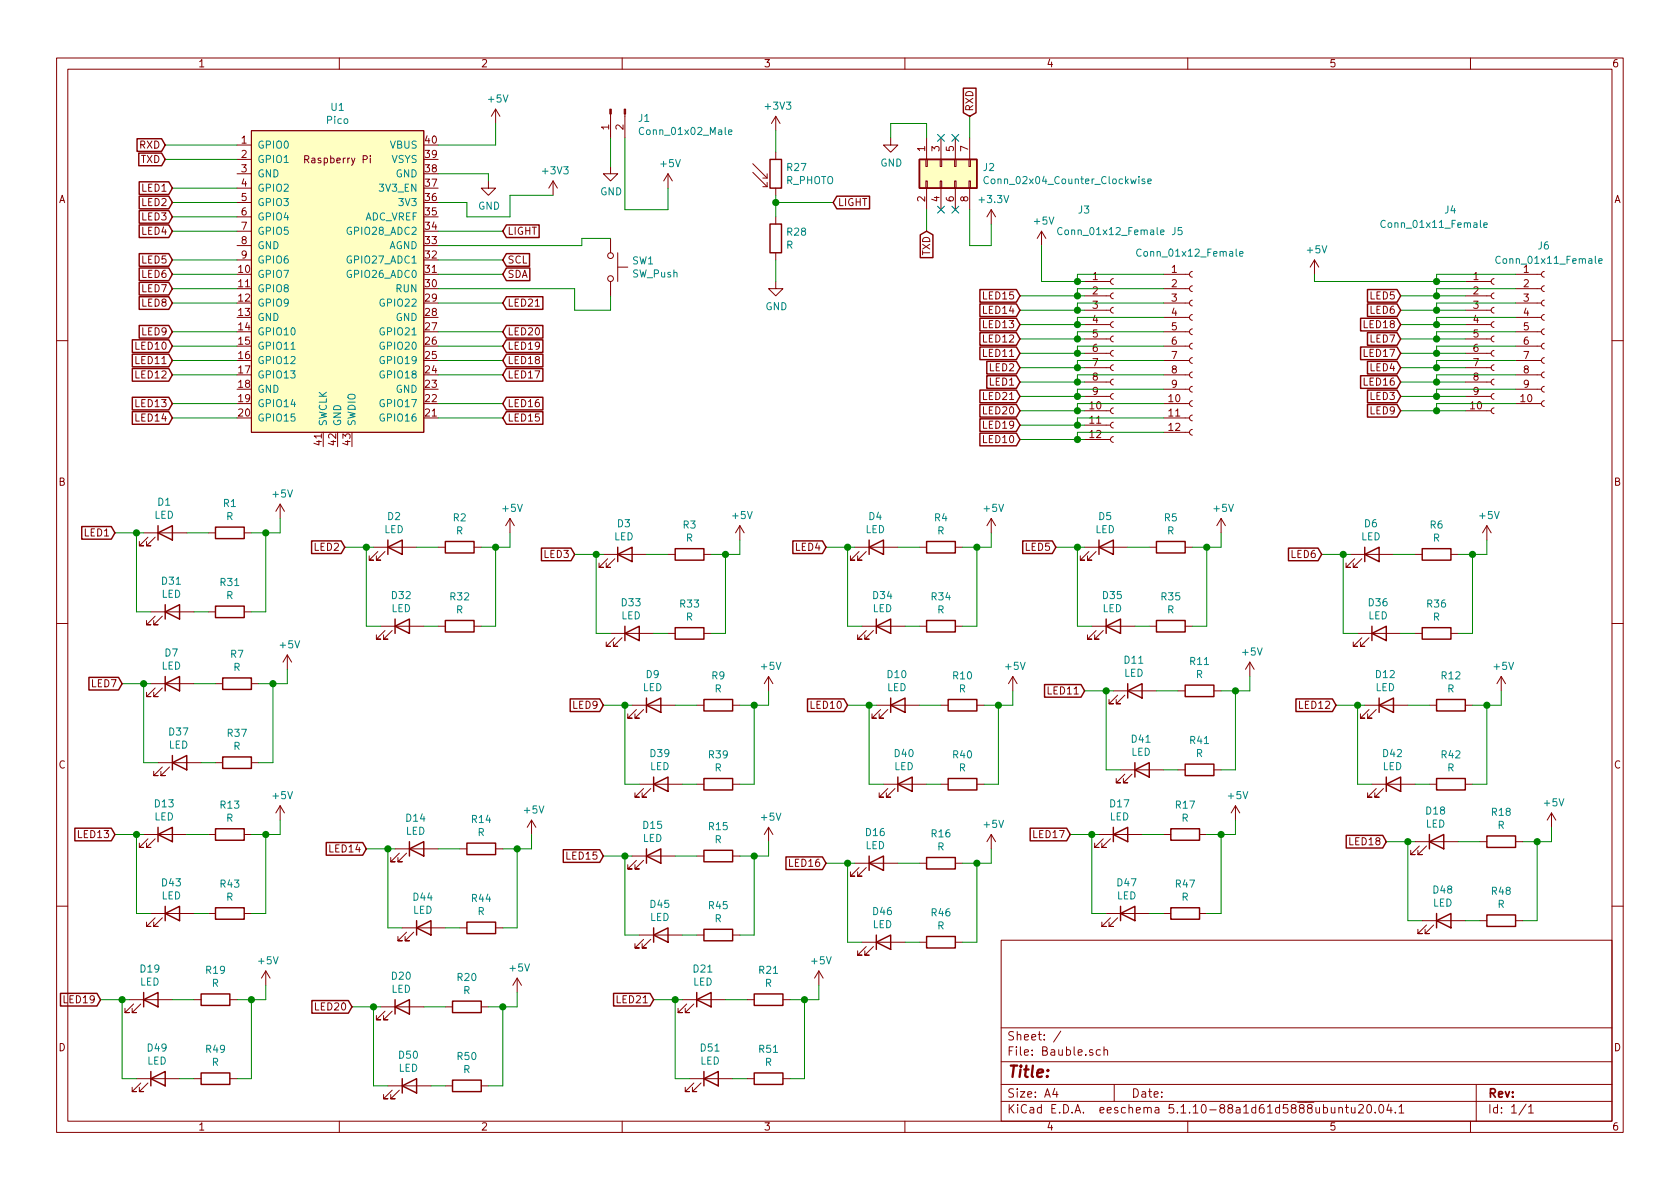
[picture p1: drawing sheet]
<svg xmlns="http://www.w3.org/2000/svg" width="297mm" height="210mm" viewBox="0 0 297 210" stroke-linecap="round" stroke-linejoin="round" font-family="sans-serif">
<g fill="none" stroke="#840000" stroke-width=".18">
<path d="M10 10.3h277v189.9h-277zM12 12.2h273v186.1h-273zM60 10.3v1.9M87.6 19.3l-.7 1.3M87.6 19.3v2.5M87.6 19.3l.8 1.3M110 10.3v1.9M160 10.3v1.9M210 10.3v1.9M260 10.3v1.9M41.9 25.6h2.5M41.9 28.2h2.5"/>
<path d="M41.9 30.7h2.5M41.9 33.3h2.5M41.9 35.8h2.5M41.9 38.3h2.5M44.4 23.1h30.5v53.3h-30.5zM65.5 27.5v.2M65.5 28v.8M86.4 32v1.3h1.2l-1.2 1.2-1.3-1.2h1.3M97.8 32l-.8 1.3M97.8 32v2.5M97.8 32l.8 1.3M107.9 29.5v1.2h1.3l-1.3 1.3-1.2-1.3h1.2"/>
<path d="M107.9 20.2v4.2M110.5 20.2v4.2M118.1 30.7l-.8 1.3M118.1 30.7v2.6M118.1 30.7l.8 1.3M133.1 30.5l2.5 2.5M133.1 29l2.5 2.5M134.9 33h.7M134.9 31.5h.7M135.6 30.7v.8M135.6 32.3v.7M137.2 20.6l-.8 1.2"/>
<path d="M137.2 20.6v2.5M137.2 26.9v1.3M137.2 33.3v1.2M137.2 38.3v1.3M137.2 20.6l.7 1.2M157.5 24.4v1.2h1.2l-1.2 1.3-1.3-1.3h1.3M163.7 28.2h.3v1.3h-.3zM163.7 32h.3v1.3h-.3zM163.8 24.4v3.8M163.8 33.3v3.8M166.2 28.2h.3v1.3h-.3zM166.2 32h.3v1.3h-.3z"/>
<path d="M166.4 24.4v3.8M166.4 33.3v3.8M168.8 28.2h.2v1.3h-.2zM168.8 32h.2v1.3h-.2zM168.9 24.4v3.8M168.9 33.3v3.8M171.3 28.2h.3v1.3h-.3zM171.3 32h.3v1.3h-.3zM171.4 24.4v3.8M171.4 33.3v3.8M175.3 37.1v2.5M175.3 37.1l-.8 1.2"/>
<path d="M175.3 37.1l.7 1.2M41.9 40.9h2.5M41.9 43.4h2.5M41.9 46h2.5M94.6 54.1h.8M107.9 42.2v2.5M107.9 49.8v2.5M109.2 47.2h1.8M109.2 44.7v5.1M137.2 49.8v1.2h1.2l-1.2 1.3-1.3-1.3h1.3M137.2 44.7v1.3M184.1 40.9l-.7 1.3"/>
<path d="M184.1 40.9v2.5M184.1 40.9l.8 1.3M191.8 59.9h4.5M191.8 57.4h4.5M191.8 54.9h4.5M191.8 52.3h4.5M191.8 49.8h4.5M196.8 59.4l-.3 .1-.2 .4 .1 .3 .4 .2M196.8 56.9l-.3 .1-.2 .3 .1 .4 .4 .2M196.8 54.4l-.3 .1-.2 .3 .1 .4 .4 .2M196.8 51.8l-.3 .1-.2 .3 .1 .4 .4 .2M196.8 49.3l-.3 .1-.2 .3 .1 .4 .4 .2"/>
<path d="M205.7 58.7h4.6M205.7 56.1h4.6M205.7 53.6h4.6M205.7 51h4.6M205.7 48.5h4.6M210.8 58.2l-.3 .1-.2 .3 .1 .4 .4 .2M210.8 55.6l-.3 .1-.2 .4 .1 .3 .4 .2M210.8 53.1l-.3 .1-.2 .3 .1 .4 .4 .2M210.8 50.5l-.3 .1-.2 .4 .1 .4 .4 .2M210.8 48l-.3 .1-.2 .3 .1 .4 .4 .2M232.4 46l-.8 1.2M232.4 46v2.5"/>
<path d="M232.4 46l.8 1.2M259.1 59.9h4.6M259.1 57.4h4.6M259.1 54.9h4.6M259.1 52.3h4.6M259.1 49.8h4.6M264.2 59.4l-.3 .1-.2 .4 .1 .3 .4 .2M264.2 56.9l-.3 .1-.2 .3 .1 .4 .4 .2M264.2 54.4l-.3 .1-.2 .3 .1 .4 .4 .2M264.2 51.8l-.3 .1-.2 .3 .1 .4 .4 .2M264.2 49.3l-.3 .1-.2 .3 .1 .4 .4 .2M268 58.7h4.5"/>
<path d="M268 56.1h4.5M268 53.6h4.5M268 51h4.5M268 48.5h4.5M273 58.2l-.3 .1-.2 .3 .1 .4 .4 .2M273 55.6l-.3 .1-.2 .4 .1 .3 .4 .2M273 53.1l-.3 .1-.2 .3 .1 .4 .4 .2M273 50.5l-.3 .1-.2 .4 .1 .4 .4 .2M273 48l-.3 .1-.2 .3 .1 .4 .4 .2M10 60.2h2M191.8 72.6h4.5M191.8 70.1h4.5"/>
<path d="M191.8 67.6h4.5M191.8 65h4.5M191.8 62.5h4.5M191.8 77.7h4.5M191.8 75.2h4.5M196.8 77.2l-.3 .1-.2 .3 .1 .4 .4 .2M196.8 74.7l-.3 .1-.2 .3 .1 .4 .4 .2M196.8 72.1l-.3 .1-.2 .4 .1 .3 .4 .2M196.8 69.6l-.3 .1-.2 .3 .1 .4 .4 .2M196.8 67.1l-.3 .1-.2 .3 .1 .4 .4 .2M196.8 64.5l-.3 .1-.2 .3 .1 .4 .4 .2M196.8 62l-.3 .1-.2 .3 .1 .4 .4 .2"/>
<path d="M205.7 76.4h4.6M205.7 73.9h4.6M205.7 71.4h4.6M205.7 68.8h4.6M205.7 66.3h4.6M205.7 63.7h4.6M205.7 61.2h4.6M210.8 75.9l-.3 .1-.2 .4 .1 .4 .4 .2M210.8 73.4l-.3 .1-.2 .3 .1 .4 .4 .2M210.8 70.9l-.3 .1-.2 .3 .1 .4 .4 .2M210.8 68.3l-.3 .1-.2 .4 .1 .3 .4 .2M210.8 65.8l-.3 .1-.2 .3 .1 .4 .4 .2"/>
<path d="M210.8 63.2l-.3 .1-.2 .4 .1 .4 .4 .2M210.8 60.7l-.3 .1-.2 .3 .1 .4 .4 .2M259.1 72.6h4.6M259.1 70.1h4.6M259.1 67.6h4.6M259.1 65h4.6M259.1 62.5h4.6M264.2 72.1l-.3 .1-.2 .4 .1 .3 .4 .2M264.2 69.6l-.3 .1-.2 .3 .1 .4 .4 .2M264.2 67.1l-.3 .1-.2 .3 .1 .4 .4 .2M264.2 64.5l-.3 .1-.2 .3 .1 .4 .4 .2M264.2 62l-.3 .1-.2 .3 .1 .4 .4 .2"/>
<path d="M268 71.4h4.5M268 68.8h4.5M268 66.3h4.5M268 63.7h4.5M268 61.2h4.5M273 70.9l-.3 .1-.2 .3 .1 .4 .4 .2M273 68.3l-.3 .1-.2 .4 .1 .3 .4 .2M273 65.8l-.3 .1-.2 .3 .1 .4 .4 .2M273 63.2l-.3 .1-.2 .4 .1 .4 .4 .2M273 60.7l-.3 .1-.2 .3 .1 .4 .4 .2M285 60.2h2M25.4 94.2h7.6"/>
<path d="M26.2 95l-1.6 1.5h.8h-.8v-.7M27.4 95l-1.5 1.5h.8h-.8v-.7M36.8 94.2h1.3M43.2 94.2h1.2M49.5 89.1l-.7 1.3M49.5 89.1v2.6M49.5 89.1l.8 1.3M66 96.8h7.7M66.8 97.5l-1.5 1.6h.7h-.7v-.8M68.1 97.5l-1.6 1.6h.8h-.8v-.8M77.5 96.8h1.2M83.8 96.8h1.3"/>
<path d="M90.2 91.7l-.8 1.3M90.2 91.7v2.5M90.2 91.7l.7 1.3M106.7 98h7.6M107.4 98.8l-1.5 1.5h.8h-.8v-.7M108.7 98.8l-1.5 1.5h.7h-.7v-.7M118.1 98h1.3M124.5 98h1.2M130.8 93l-.8 1.2M130.8 93v2.5M130.8 93l.8 1.2M151.1 96.8h7.6"/>
<path d="M151.9 97.5l-1.5 1.6h.7h-.7v-.8M153.2 97.5l-1.6 1.6h.8h-.8v-.8M162.6 96.8h1.2M168.9 96.8h1.3M175.3 91.7l-.8 1.3M175.3 91.7v2.5M175.3 91.7l.7 1.3M191.8 96.8h7.6M192.5 97.5l-1.5 1.6h.8h-.8v-.8M193.8 97.5l-1.5 1.6h.7h-.7v-.8M203.2 96.8h1.3M209.5 96.8h1.3"/>
<path d="M215.9 91.7l-.8 1.3M215.9 91.7v2.5M215.9 91.7l.8 1.3M238.8 98h7.6M239.5 98.8l-1.5 1.5h.8h-.8v-.7M240.8 98.8l-1.5 1.5h.7h-.7v-.7M250.2 98h1.3M256.5 98h1.3M262.9 93l-.8 1.2M262.9 93v2.5M262.9 93l.8 1.2M10 110.3h2"/>
<path d="M26.7 108.2h7.6M27.4 109l-1.5 1.5h.8h-.8v-.8M28.7 109l-1.5 1.5h.7h-.7v-.8M36.8 108.2h1.3M43.2 108.2h1.2M50.8 115.8l-.8 1.3M50.8 115.8v2.6M50.8 115.8l.8 1.3M67.3 110.7h7.6M68.1 111.5l-1.6 1.5h.8h-.8v-.7M69.3 111.5l-1.5 1.5h.8h-.8v-.7M77.5 110.7h1.2"/>
<path d="M83.8 110.7h1.3M107.9 112h7.7M108.7 112.8l-1.5 1.5h.7h-.7v-.8M110 112.8l-1.5 1.5h.7h-.7v-.8M118.1 112h1.3M124.5 112h1.2M135.9 119.6v2.6M135.9 119.6l-.8 1.3M135.9 119.6l.8 1.3M152.4 110.7h7.6M153.2 111.5l-1.6 1.5h.8h-.8v-.7M154.4 111.5l-1.5 1.5h.8h-.8v-.7"/>
<path d="M162.6 110.7h1.2M168.9 110.7h1.3M179.1 119.6l-.8 1.3M179.1 119.6v2.6M179.1 119.6l.7 1.3M193 110.7h7.7M193.8 111.5l-1.5 1.5h.7h-.7v-.7M195.1 111.5l-1.6 1.5h.8h-.8v-.7M203.2 110.7h1.3M209.5 110.7h1.3M221 117.1l-.8 1.3M221 117.1v2.5"/>
<path d="M221 117.1l.7 1.3M240 112h7.6M240.8 112.8l-1.5 1.5h.7h-.7v-.8M242.1 112.8l-1.6 1.5h.8h-.8v-.8M250.2 112h1.3M256.5 112h1.3M265.4 119.6l-.7 1.3M265.4 119.6v2.6M265.4 119.6l.8 1.3M285 110.3h2M26.7 120.9h7.6M27.4 121.7l-1.5 1.5h.8h-.8v-.8"/>
<path d="M27.9 134.9h7.7M28.7 121.7l-1.5 1.5h.7h-.7v-.8M28.7 135.6l-1.5 1.6h.7h-.7v-.8M30 135.6l-1.6 1.6h.8h-.8v-.8M38.1 134.9h1.3M38.1 120.9h1.3M44.4 134.9h1.3M44.4 120.9h1.3M111.8 124.7h7.6M112.5 125.5l-1.5 1.5h.8h-.8v-.8M113 138.7h7.6M113.8 125.5l-1.5 1.5h.7h-.7v-.8"/>
<path d="M113.8 139.4l-1.5 1.6h.7h-.7v-.8M115.1 139.4l-1.6 1.6h.8h-.8v-.8M123.2 124.7h1.3M123.2 138.7h1.3M129.5 124.7h1.3M129.5 138.7h1.3M154.9 124.7h7.7M155.7 125.5l-1.5 1.5h.7h-.7v-.8M156.2 138.7h7.6M157 125.5l-1.6 1.5h.8h-.8v-.8M157 139.4l-1.6 1.6h.8h-.8v-.8M158.2 139.4l-1.5 1.6h.8h-.8v-.8"/>
<path d="M166.4 124.7h1.2M166.4 138.7h1.2M172.7 124.7h1.3M172.7 138.7h1.3M196.8 122.2h7.7M197.6 122.9l-1.5 1.6h.7h-.7v-.8M198.1 136.1h7.6M198.9 136.9l-1.5 1.5h.7h-.7v-.7M198.9 122.9l-1.5 1.6h.7h-.7v-.8M200.2 136.9l-1.6 1.5h.8h-.8v-.7M208.3 136.1h1.2M208.3 122.2h1.2"/>
<path d="M214.6 136.1h1.3M214.6 122.2h1.3M241.3 124.7h7.6M242.1 125.5l-1.6 1.5h.8h-.8v-.8M242.6 138.7h7.6M243.3 125.5l-1.5 1.5h.8h-.8v-.8M243.3 139.4l-1.5 1.6h.8h-.8v-.8M244.6 139.4l-1.5 1.6h.7h-.7v-.8M252.7 124.7h1.3M252.7 138.7h1.3M259.1 124.7h1.2M259.1 138.7h1.2"/>
<path d="M25.4 147.6h7.6M26.2 148.3l-1.6 1.6h.8h-.8v-.8M27.4 148.3l-1.5 1.6h.8h-.8v-.8M36.8 147.6h1.3M43.2 147.6h1.2M49.5 142.5v2.5M49.5 142.5l-.7 1.3M49.5 142.5l.8 1.3M69.8 150.1h7.7M70.6 150.9l-1.5 1.5h.7h-.7v-.8M71.9 150.9l-1.5 1.5h.7h-.7v-.8M81.3 150.1h1.2"/>
<path d="M87.6 150.1h1.3M94 145l-.8 1.3M94 145v2.6M94 145l.7 1.3M111.8 151.4h7.6M112.5 152.1l-1.5 1.6h.8h-.8v-.8M113.8 152.1l-1.5 1.6h.7h-.7v-.8M123.2 151.4h1.3M129.5 151.4h1.3M135.9 146.3l-.8 1.3M135.9 146.3v2.5M135.9 146.3l.8 1.3"/>
<path d="M151.1 152.6h7.6M151.9 153.4l-1.5 1.5h.7h-.7v-.7M153.2 153.4l-1.6 1.5h.8h-.8v-.7M162.6 152.6h1.2M168.9 152.6h1.3M175.3 147.6v2.5M175.3 147.6l-.8 1.2M175.3 147.6l.7 1.2M194.3 147.6h7.6M195.1 148.3l-1.6 1.6h.8h-.8v-.8M196.3 148.3l-1.5 1.6h.8h-.8v-.8M205.7 147.6h1.3"/>
<path d="M212.1 147.6h1.3M218.4 142.5l-.7 1.3M218.4 142.5v2.5M218.4 142.5l.8 1.3M250.2 148.8h7.6M251 149.6l-1.6 1.5h.8h-.8v-.7M252.2 149.6l-1.5 1.5h.8h-.8v-.7M261.6 148.8h1.3M268 148.8h1.2M274.3 143.8l-.7 1.2M274.3 143.8v2.5M274.3 143.8l.8 1.2"/>
<path d="M10 160.2h2M22.9 176.8h7.6M23.6 177.5l-1.5 1.6h.8h-.8v-.8M24.9 177.5l-1.5 1.6h.7h-.7v-.8M26.7 161.5h7.6M27.4 162.3l-1.5 1.5h.8h-.8v-.7M28.7 162.3l-1.5 1.5h.7h-.7v-.7M34.3 176.8h1.3M36.8 161.5h1.3M40.6 176.8h1.3M43.2 161.5h1.2M47 171.7l-.8 1.3"/>
<path d="M47 171.7v2.5M47 171.7l.8 1.3M67.3 178h7.6M68.1 178.8l-1.6 1.5h.8h-.8v-.7M69.3 178.8l-1.5 1.5h.8h-.8v-.7M71.1 164.1h7.6M71.9 164.8l-1.5 1.6h.7h-.7v-.8M73.2 164.8l-1.6 1.6h.8h-.8v-.8M78.7 178h1.3M81.3 164.1h1.2M85.1 178h1.3M87.6 164.1h1.3"/>
<path d="M91.4 173l-.7 1.2M91.4 173v2.5M91.4 173l.8 1.2M113 165.3h7.6M113.8 166.1l-1.5 1.5h.7h-.7v-.7M115.1 166.1l-1.6 1.5h.8h-.8v-.7M120.6 176.8h7.7M121.4 177.5l-1.5 1.6h.7h-.7v-.8M122.7 177.5l-1.5 1.6h.7h-.7v-.8M123.2 165.3h1.3M129.5 165.3h1.3M132.1 176.8h1.2"/>
<path d="M138.4 176.8h1.3M144.8 171.7l-.8 1.3M144.8 171.7v2.5M144.8 171.7l.7 1.3M152.4 166.6h7.6M153.2 167.4l-1.6 1.5h.8h-.8v-.8M154.4 167.4l-1.5 1.5h.8h-.8v-.8M162.6 166.6h1.2M168.9 166.6h1.3M177 166.3h108v32h-108zM195.6 161.5h7.6M196.3 162.3l-1.5 1.5h.8h-.8v-.7"/>
<path d="M197.6 162.3l-1.5 1.5h.7h-.7v-.7M205.7 161.5h1.3M212.1 161.5h1.3M251.5 162.8h7.6M252.2 163.6l-1.5 1.5h.8h-.8v-.8M253.5 163.6l-1.5 1.5h.7h-.7v-.8M261.6 162.8h1.3M268 162.8h1.2M285 160.2h2M24.1 190.7h7.6M24.9 191.5l-1.5 1.5h.7h-.7v-.7M26.2 191.5l-1.6 1.5h.8h-.8v-.7"/>
<path d="M34.3 190.7h1.3M40.6 190.7h1.3M60 198.3v1.9M68.6 192h7.6M69.3 192.8l-1.5 1.5h.8h-.8v-.8M70.6 192.8l-1.5 1.5h.7h-.7v-.8M78.7 192h1.3M85.1 192h1.3M110 198.3v1.9M121.9 190.7h7.6M122.7 191.5l-1.5 1.5h.7h-.7v-.7M124 191.5l-1.6 1.5h.8h-.8v-.7"/>
<path d="M132.1 190.7h1.2M138.4 190.7h1.3M160 198.3v1.9M177 194.8h108M177 191.8h108M177 187.8h108M177 181.8h108M186.5 192.5l-.4 1h1M186.8 193v1M187.6 182.3l-1.3 2M194.6 185.7l-.5-.1-.3 .3 .1 .6 .2 .1 .5-.1M195.2 185.7l.2-.1 .4 .1v.9"/>
<path d="M195.2 185.1v1.5M197 191.8v3M210 198.3v1.9M235.4 195.8v.9l.4 .1 .2-.1M236 195.8v1M236.7 196l.2-.2 .4 .1 .1 .9M236.7 195.8v1M237.9 195.8h.5M238.1 195.3v1.3l.3 .2M238.9 195.8l.1 .9 .4 .1 .2-.1M239.6 195.8v1M240.2 195.5l.2-.2h.4l.3 .5-.9 1h.9"/>
<path d="M241.8 195.5l.3-.2a.94 .94 0 0 1 0 1.5 .82 .82 0 0 1-.3-1.3zM243.2 196.7v.1M244 195.4l.1-.1a.8 .8 0 0 1 .6 .8 .8 .8 0 0 1-.6 .7 1 1 0 0 1-.1-1.4zM245.6 195.2l-.4 1.1h1M245.9 195.8v1M246.7 196.7v.1M247.4 195.8l.4-.5v1.5M247.4 196.8h.8M260 198.3v1.9M261 191.8v6.5M269.8 195.2l-1.2 2M270.3 195.8l.4-.5v1.5"/>
<path d="M270.3 196.8h.8"/>
<circle cx="108" cy="45.2" r=".51"/>
<circle cx="108" cy="49.3" r=".51"/>
</g>
<g fill="none" stroke="#840000" stroke-width=".25">
<path d="M170.3 15.6h2.3v4.3l-1.2 .7-1.1-.7zM24.2 24.5h4.4l.6 1.1-.6 1.2h-4.4zM24.5 27.1h4.1l.6 1.1-.6 1.1h-4.1zM24.6 34.7h5.2l.7 1.1-.7 1.1h-5.2zM24.6 39.8h5.2l.7 1.1-.7 1.1h-5.2zM24.6 37.2h5.2l.7 1.1-.7 1.2h-5.2zM24.6 32.2h5.2l.7 1.1-.7 1.1h-5.2zM89.5 39.8h5.8v2.2h-5.8l-.6-1.1zM136.1 28.2h2.1v5.1h-2.1zM136.1 39.6h2.1v5.1h-2.1zM148 34.7h5.7v2.2h-5.7l-.7-1.1zM162.6 28.2h10.1v5.1h-10.1z"/>
<path d="M24.6 57.6h5.2l.7 1.1-.7 1.1h-5.2zM24.6 52.5h5.2l.7 1.1-.7 1.1h-5.2zM24.6 47.4h5.2l.7 1.1-.7 1.1h-5.2zM24.6 49.9h5.2l.7 1.1-.7 1.2h-5.2zM24.6 44.9h5.2l.7 1.1-.7 1.1h-5.2zM89.5 57.6h6.5v2.2h-6.5l-.6-1.1zM89.5 52.5h6.5v2.2h-6.5l-.6-1.1zM89.5 47.4h4.2v2.2h-4.2l-.6-1.1zM89.5 44.9h4.1v2.2h-4.1l-.6-1.1zM162.7 41.5l1.1-.6 1.1 .6v4.1h-2.2zM173.3 58.8h6.4l.6 1.1-.6 1.2h-6.4zM173.3 51.2h6.4l.6 1.1-.6 1.1h-6.4z"/>
<path d="M173.3 53.7h6.4l.6 1.2-.6 1.1h-6.4zM173.3 56.3h6.4l.6 1.1-.6 1.1h-6.4zM240.6 56.3h6.4l.6 1.1-.6 1.1h-6.4zM241.8 58.8h5.2l.6 1.1-.6 1.2h-5.2zM241.8 53.7h5.2l.6 1.2-.6 1.1h-5.2zM241.8 51.2h5.2l.6 1.1-.6 1.1h-5.2zM23.4 62.6h6.4l.7 1.1-.7 1.2h-6.4zM23.4 60.1h6.4l.7 1.1-.7 1.1h-6.4zM23.4 65.2h6.4l.7 1.1-.7 1.1h-6.4zM23.4 72.8h6.4l.7 1.1-.7 1.1h-6.4zM23.4 70.3h6.4l.7 1.1-.7 1.1h-6.4zM89.5 65.2h6.5v2.2h-6.5l-.6-1.1z"/>
<path d="M89.5 60.1h6.5v2.2h-6.5l-.6-1.1zM89.5 62.6h6.5v2.3h-6.5l-.6-1.2zM89.5 70.3h6.5v2.2h-6.5l-.6-1.1zM89.5 72.8h6.5v2.2h-6.5l-.6-1.1zM173.3 61.4h6.4l.6 1.1-.6 1.1h-6.4zM173.3 76.6h6.4l.6 1.1-.6 1.1h-6.4zM173.3 71.5h6.4l.6 1.1-.6 1.2h-6.4zM173.3 69h6.4l.6 1.1-.6 1.1h-6.4zM173.3 74.1h6.4l.6 1.1-.6 1.1h-6.4zM174.5 63.9h5.2l.6 1.1-.6 1.1h-5.2zM174.5 66.4h5.2l.6 1.2-.6 1.1h-5.2zM240.6 61.4h6.4l.6 1.1-.6 1.1h-6.4z"/>
<path d="M240.6 66.4h6.4l.6 1.2-.6 1.1h-6.4zM241.8 63.9h5.2l.6 1.1-.6 1.1h-5.2zM241.8 69h5.2l.6 1.1-.6 1.1h-5.2zM241.8 71.5h5.2l.6 1.1-.6 1.2h-5.2zM14.5 93.1h5.2l.6 1.1-.6 1.1h-5.2zM27.9 94.2l2.6-1.2v2.5zM27.9 93v2.5M38.1 93.2h5.1v2h-5.1zM55.1 95.7h5.2l.7 1.1-.7 1.1h-5.2zM68.6 96.8l2.5-1.3v2.5zM68.6 95.5v2.5M78.7 95.8h5.1v2h-5.1z"/>
<path d="M95.7 96.9h5.3l.6 1.1-.6 1.2h-5.3zM109.2 98l2.6-1.2v2.5zM109.2 96.8v2.5M119.4 97h5.1v2.1h-5.1zM140.2 95.7h5.2l.6 1.1-.6 1.1h-5.2zM153.7 96.8l2.5-1.3v2.5zM153.7 95.5v2.5M163.8 95.8h5.1v2h-5.1zM180.8 95.7h5.3l.6 1.1-.6 1.1h-5.3zM194.3 96.8l2.5-1.3v2.5zM194.3 95.5v2.5M204.5 95.8h5v2h-5z"/>
<path d="M227.8 96.9h5.2l.7 1.1-.7 1.2h-5.2zM241.3 98l2.5-1.2v2.5zM241.3 96.8v2.5M251.5 97h5v2.1h-5zM15.7 119.8h5.3l.6 1.1-.6 1.1h-5.3zM29.2 108.2l2.5-1.3v2.6zM29.2 106.9v2.6M29.2 119.6v2.6M38.1 107.2h5.1v2h-5.1zM39.4 119.9h5v2h-5zM69.8 110.7l2.6-1.2v2.5zM69.8 109.5v2.5"/>
<path d="M78.7 109.7h5.1v2.1h-5.1zM110.5 112l2.5-1.3v2.6zM110.5 110.7v2.6M119.4 111h5.1v2h-5.1zM154.9 110.7l2.6-1.2v2.5zM154.9 109.5v2.5M163.8 109.7h5.1v2.1h-5.1zM195.6 110.7l2.5-1.2v2.5zM195.6 109.5v2.5M204.5 109.7h5v2.1h-5zM242.6 112l2.5-1.3v2.6zM242.6 110.7v2.6"/>
<path d="M251.5 111h5v2h-5zM29.2 120.9l2.5-1.3v2.6zM30.5 134.9l2.5-1.3v2.5zM30.5 133.6v2.5M39.4 133.9h5v2h-5zM100.8 123.6h5.2l.7 1.1-.7 1.1h-5.2zM114.3 124.7l2.5-1.3v2.6zM114.3 123.4v2.6M115.6 138.7l2.5-1.3v2.5zM115.6 137.4v2.5M124.5 123.7h5v2h-5zM124.5 137.7h5v2h-5z"/>
<path d="M142.8 123.6h6.4l.7 1.1-.7 1.1h-6.4zM157.5 124.7l2.5-1.3v2.6zM157.5 123.4v2.6M158.7 138.7l2.6-1.3v2.5zM158.7 137.4v2.5M167.6 123.7h5.1v2h-5.1zM167.6 137.7h5.1v2h-5.1zM184.7 121.1h6.4l.7 1.1-.7 1.1h-6.4zM199.4 122.2l2.5-1.3v2.5zM199.4 120.9v2.5M200.7 136.1l2.5-1.2v2.5zM200.7 134.9v2.5"/>
<path d="M209.5 121.2h5.1v2h-5.1zM209.5 135.1h5.1v2.1h-5.1zM229.1 123.6h6.5l.6 1.1-.6 1.1h-6.5zM243.8 124.7l2.6-1.3v2.6zM243.8 123.4v2.6M245.1 138.7l2.5-1.3v2.5zM245.1 137.4v2.5M254 123.7h5.1v2h-5.1zM254 137.7h5.1v2h-5.1zM13.2 146.5h6.5l.6 1.1-.6 1.1h-6.5zM27.9 147.6l2.6-1.3v2.5zM27.9 146.3v2.5"/>
<path d="M38.1 146.6h5.1v2h-5.1zM57.7 149h6.4l.7 1.1-.7 1.1h-6.4zM72.4 150.1l2.5-1.3v2.6zM72.4 148.8v2.6M82.5 149.1h5.1v2h-5.1zM99.6 150.3h6.4l.7 1.1-.7 1.1h-6.4zM114.3 151.4l2.5-1.3v2.5zM114.3 150.1v2.5M124.5 150.4h5v2h-5zM139 151.5h6.4l.6 1.1-.6 1.2h-6.4zM153.7 152.6l2.5-1.2v2.5zM153.7 151.4v2.5"/>
<path d="M163.8 151.6h5.1v2.1h-5.1zM182.1 146.5h6.5l.6 1.1-.6 1.1h-6.5zM196.8 147.6l2.6-1.3v2.5zM196.8 146.3v2.5M207 146.6h5.1v2h-5.1zM238 147.7h6.5l.6 1.1-.6 1.2h-6.5zM252.7 148.8l2.6-1.2v2.5zM252.7 147.6v2.5M262.9 147.8h5.1v2.1h-5.1zM10.7 175.7h6.4l.7 1.1-.7 1.1h-6.4zM25.4 176.8l2.5-1.3v2.5zM25.4 175.5v2.5"/>
<path d="M29.2 161.5l2.5-1.2v2.5zM29.2 160.3v2.5M35.6 175.8h5v2h-5zM38.1 160.5h5.1v2.1h-5.1zM55.1 176.9h6.5l.6 1.1-.6 1.2h-6.5zM69.8 178l2.6-1.2v2.5zM69.8 176.8v2.5M73.7 164.1l2.5-1.3v2.5zM73.7 162.8v2.5M80 177h5.1v2.1h-5.1zM82.5 163.1h5.1v2h-5.1zM108.5 175.7h6.4l.7 1.1-.7 1.1h-6.4z"/>
<path d="M115.6 165.3l2.5-1.2v2.5zM115.6 164.1v2.5M123.2 176.8l2.5-1.3v2.5zM123.2 175.5v2.5M124.5 164.3h5v2.1h-5zM133.3 175.8h5.1v2h-5.1zM154.9 166.6l2.6-1.3v2.6zM154.9 165.3v2.6M163.8 165.6h5.1v2h-5.1zM198.1 161.5l2.6-1.2v2.5zM198.1 160.3v2.5M207 160.5h5.1v2.1h-5.1z"/>
<path d="M254 162.8l2.5-1.3v2.6zM254 161.5v2.6M262.9 161.8h5.1v2h-5.1zM26.7 190.7l2.5-1.2v2.5zM26.7 189.5v2.5M35.6 189.7h5v2.1h-5zM71.1 192l2.6-1.3v2.6zM71.1 190.7v2.6M80 191h5.1v2h-5.1zM124.5 190.7l2.5-1.2v2.5zM124.5 189.5v2.5M133.3 189.7h5.1v2.1h-5.1z"/>
</g>
<g fill="none" stroke="#008484" stroke-width=".18">
<path d="M128.8 23.4l.6-.1v-.3h-.4l-.2 .1 .1 .6h.5M174.8 31.3a.6 .6 0 0 0-.9 .5 .6 .6 0 0 0 .6 .7l.3-.1M202.4 31.7l-.3-.1-.2 .2 .1 .2 .4 .1v.3h-.5M202.9 32l.7-.1-.1-.2-.4-.1-.2 .2 .1 .6h.5M244.9 39.1a.6 .6 0 0 0-.8 .4 .6 .6 0 0 0 .6 .7l.2-.1M262.4 39.8l.6-.1-.1-.3h-.4l-.1 .2v.6h.5M187.8 40.4a.6 .6 0 0 0-.8 .4 .6 .6 0 0 0 .6 .7l.2-.1M201.8 44.2a.6 .6 0 0 0-.9 .4 .6 .6 0 0 0 .6 .7l.3-.1M205.2 41.1l.6-.1-.1-.3h-.3l-.2 .1 .1 .6h.4M219.2 44.9l.6-.1-.1-.3h-.3l-.2 .1v.7h.5M265.3 45.4a.6 .6 0 0 0-.9 .5 .6 .6 0 0 0 .6 .7l.3-.1M282.7 46.1l.6-.1-.1-.2-.3-.1-.2 .2v.6h.5"/>
<path d="M51.5 61.8h.7"/>
</g>
<g fill="#840000" stroke="#840000" stroke-width=".18">
<path d="M110.4 19.3h.2v.9h-.2z"/>
<path d="M107.8 19.3h.3v.9h-.3z"/>
</g>
<g fill="#ffffc2" stroke="#ffffc2" stroke-width=".18">
<path d="M162.6 28.2h10.1v5.1h-10.1z"/>
<path d="M44.4 23.1h30.5v53.3h-30.5z"/>
</g>
<g fill="none" stroke="#008400" stroke-width=".18">
<path d="M29.2 25.6h12.7M29.2 28.2h12.7M30.5 38.3h11.4M30.5 35.8h11.4M30.5 33.3h11.4M77.5 30.7h8.9v1.3M87.6 21.8v3.8h-10.1M97.8 34.5h-7.6v3.8h-7.7v-2.5h-5M107.9 24.4v5.1M110.5 24.4v12.7h7.6v-3.8M137.2 35.8h10.1M137.2 23.1v3.8"/>
<path d="M137.2 34.5v3.8M157.5 24.4v-2.6h6.3v2.6M163.8 37.1v3.8M171.4 37.1v6.3h3.9v-3.8M171.4 20.6v3.8M30.5 51h11.4M30.5 53.6h11.4M30.5 48.5h11.4M30.5 58.7h11.4M30.5 46h11.4M30.5 40.9h11.4M77.5 51h24.1v3.9h6.3v-2.6"/>
<path d="M77.5 53.6h11.4M77.5 48.5h11.4M77.5 58.7h11.4M77.5 46h11.4M77.5 40.9h11.4M107.9 42.2h-5v1.2h-25.4M137.2 46v3.8M180.3 54.9h11.5M180.3 52.3h11.5M180.3 59.9h11.5M180.3 57.4h11.5M184.1 43.4v6.4h7.7"/>
<path d="M205.7 51h-15.2v1.3M205.7 48.5h-15.2v1.3M205.7 53.6h-15.2v1.3M205.7 56.1h-15.2v1.3M205.7 58.7h-15.2v1.2M232.4 48.5v1.3h26.7M247.6 54.9h11.5M247.6 52.3h11.5M247.6 59.9h11.5M247.6 57.4h11.5M268 51h-14v1.3M268 53.6h-14v1.3"/>
<path d="M268 48.5h-14v1.3M268 56.1h-14v1.3M268 58.7h-14v1.2M30.5 73.9h11.4M30.5 71.4h11.4M30.5 66.3h11.4M30.5 63.7h11.4M30.5 61.2h11.4M77.5 73.9h11.4M77.5 71.4h11.4M77.5 66.3h11.4M77.5 63.7h11.4"/>
<path d="M77.5 61.2h11.4M180.3 77.7h11.5M180.3 75.2h11.5M180.3 72.6h11.5M180.3 70.1h11.5M180.3 67.6h11.5M180.3 65h11.5M180.3 62.5h11.5M205.7 61.2h-15.2v1.3M205.7 63.7h-15.2v1.3M205.7 66.3h-15.2v1.3M205.7 68.8h-15.2v1.3"/>
<path d="M205.7 71.4h-15.2v1.2M205.7 73.9h-15.2v1.3M205.7 76.4h-15.2v1.3M247.6 72.6h11.5M247.6 70.1h11.5M247.6 67.6h11.5M247.6 65h11.5M247.6 62.5h11.5M268 61.2h-14v1.3M268 63.7h-14v1.3M268 66.3h-14v1.3M268 68.8h-14v1.3"/>
<path d="M268 71.4h-14v1.2M20.3 94.2h5.1M24.1 94.2v14h2.6M33 94.2h3.8M47 94.2v14h-2.6M49.5 91.7v2.5h-5.1M61 96.8h5M64.8 96.8v13.9h2.5M73.7 96.8h3.8M87.6 96.8v13.9h-2.5M90.2 94.2v2.6h-5.1M101.6 98h5.1"/>
<path d="M105.4 98v14h2.5M114.3 98h3.8M128.3 98v14h-2.6M130.8 95.5v2.5h-5.1M146 96.8h5.1M149.9 96.8v13.9h2.5M158.7 96.8h3.9M172.7 96.8v13.9h-2.5M175.3 94.2v2.6h-5.1M186.7 96.8h5.1M190.5 96.8v13.9h2.5M199.4 96.8h3.8"/>
<path d="M213.4 96.8v13.9h-2.6M215.9 94.2v2.6h-5.1M233.7 98h5.1M237.5 98v14h2.5M246.4 98h3.8M260.3 98v14h-2.5M262.9 95.5v2.5h-5.1M34.3 108.2h2.5M50.8 118.4v2.5h-5.1M74.9 110.7h2.6M115.6 112h2.5M160 110.7h2.6"/>
<path d="M200.7 110.7h2.5M221 119.6v2.6h-5.1M247.6 112h2.6M21.6 120.9h5.1M25.4 120.9v14h2.5M34.3 120.9h3.8M35.6 134.9h2.5M48.3 120.9v14h-2.6M106.7 124.7h5.1M110.5 124.7v14h2.5M119.4 124.7h3.8M120.6 138.7h2.6"/>
<path d="M133.3 124.7v14h-2.5M135.9 122.2v2.5h-5.1M149.9 124.7h5M153.7 124.7v14h2.5M162.6 124.7h3.8M163.8 138.7h2.6M176.5 124.7v14h-2.5M179.1 122.2v2.5h-5.1M191.8 122.2h5M195.6 122.2v13.9h2.5M204.5 122.2h3.8M205.7 136.1h2.6"/>
<path d="M218.4 122.2v13.9h-2.5M236.2 124.7h5.1M240 124.7v14h2.6M248.9 124.7h3.8M250.2 138.7h2.5M262.9 124.7v14h-2.6M265.4 122.2v2.5h-5.1M20.3 147.6h5.1M24.1 147.6v13.9h2.6M33 147.6h3.8M47 147.6v13.9h-2.6M49.5 145v2.6h-5.1"/>
<path d="M64.8 150.1h5M68.6 150.1v14h2.5M77.5 150.1h3.8M91.4 150.1v14h-2.5M94 147.6v2.5h-5.1M106.7 151.4h5.1M110.5 151.4v13.9h2.5M119.4 151.4h3.8M133.3 151.4v13.9h-2.5M135.9 148.8v2.6h-5.1M146 152.6h5.1M149.9 152.6v14h2.5"/>
<path d="M158.7 152.6h3.9M172.7 152.6v14h-2.5M175.3 150.1v2.5h-5.1M189.2 147.6h5.1M193 147.6v13.9h2.6M201.9 147.6h3.8M215.9 147.6v13.9h-2.5M218.4 145v2.6h-5M245.1 148.8h5.1M248.9 148.8v14h2.6M257.8 148.8h3.8M271.8 148.8v14h-2.6"/>
<path d="M274.3 146.3v2.5h-5.1M17.8 176.8h5.1M21.6 176.8v13.9h2.5M30.5 176.8h3.8M34.3 161.5h2.5M44.4 176.8v13.9h-2.5M47 174.2v2.6h-5.1M62.2 178h5.1M66 178v14h2.6M74.9 178h3.8M78.7 164.1h2.6M88.9 178v14h-2.5"/>
<path d="M91.4 175.5v2.5h-5M115.6 176.8h5M119.4 176.8v13.9h2.5M120.6 165.3h2.6M128.3 176.8h3.8M142.2 176.8v13.9h-2.5M144.8 174.2v2.6h-5.1M160 166.6h2.6M203.2 161.5h2.5M259.1 162.8h2.5M31.7 190.7h2.6M76.2 192h2.5"/>
<path d="M129.5 190.7h2.6"/>
</g>
<g fill="#008400" stroke="#008400" stroke-width=".25">
<circle cx="172.7" cy="152.6" r=".51"/>
<circle cx="133.4" cy="151.4" r=".51"/>
<circle cx="254" cy="72.6" r=".51"/>
<circle cx="190.5" cy="72.6" r=".51"/>
<circle cx="149.9" cy="152.6" r=".51"/>
<circle cx="254" cy="54.9" r=".51"/>
<circle cx="254" cy="49.8" r=".51"/>
<circle cx="190.5" cy="54.9" r=".51"/>
<circle cx="254" cy="70.1" r=".51"/>
<circle cx="254" cy="52.3" r=".51"/>
<circle cx="254" cy="62.5" r=".51"/>
<circle cx="190.5" cy="77.7" r=".51"/>
<circle cx="254" cy="65" r=".51"/>
<circle cx="254" cy="59.9" r=".51"/>
<circle cx="190.5" cy="75.2" r=".51"/>
<circle cx="254" cy="57.4" r=".51"/>
<circle cx="254" cy="67.6" r=".51"/>
<circle cx="240" cy="124.7" r=".51"/>
<circle cx="44.5" cy="176.8" r=".51"/>
<circle cx="190.5" cy="70.1" r=".51"/>
<circle cx="24.1" cy="147.6" r=".51"/>
<circle cx="153.7" cy="124.7" r=".51"/>
<circle cx="66" cy="178" r=".51"/>
<circle cx="262.9" cy="124.7" r=".51"/>
<circle cx="87.6" cy="96.8" r=".51"/>
<circle cx="105.4" cy="98" r=".51"/>
<circle cx="237.5" cy="98" r=".51"/>
<circle cx="88.9" cy="178" r=".51"/>
<circle cx="137.2" cy="35.8" r=".51"/>
<circle cx="64.8" cy="96.8" r=".51"/>
<circle cx="128.3" cy="98" r=".51"/>
<circle cx="119.4" cy="176.8" r=".51"/>
<circle cx="149.9" cy="96.8" r=".51"/>
<circle cx="213.4" cy="96.8" r=".51"/>
<circle cx="218.4" cy="122.2" r=".51"/>
<circle cx="176.5" cy="124.7" r=".51"/>
<circle cx="142.2" cy="176.8" r=".51"/>
<circle cx="172.7" cy="96.8" r=".51"/>
<circle cx="195.6" cy="122.2" r=".51"/>
<circle cx="190.5" cy="96.8" r=".51"/>
<circle cx="47" cy="94.2" r=".51"/>
<circle cx="190.5" cy="67.6" r=".51"/>
<circle cx="193" cy="147.6" r=".51"/>
<circle cx="190.5" cy="65" r=".51"/>
<circle cx="190.5" cy="62.5" r=".51"/>
<circle cx="110.5" cy="151.4" r=".51"/>
<circle cx="190.5" cy="59.9" r=".51"/>
<circle cx="110.5" cy="124.7" r=".51"/>
<circle cx="215.9" cy="147.6" r=".51"/>
<circle cx="190.5" cy="57.4" r=".51"/>
<circle cx="91.4" cy="150.1" r=".51"/>
<circle cx="248.9" cy="148.8" r=".51"/>
<circle cx="190.5" cy="52.3" r=".51"/>
<circle cx="48.3" cy="120.9" r=".51"/>
<circle cx="190.5" cy="49.8" r=".51"/>
<circle cx="68.6" cy="150.1" r=".51"/>
<circle cx="271.8" cy="148.8" r=".51"/>
<circle cx="24.1" cy="94.2" r=".51"/>
<circle cx="21.6" cy="176.8" r=".51"/>
<circle cx="47" cy="147.6" r=".51"/>
<circle cx="133.4" cy="124.7" r=".51"/>
<circle cx="25.4" cy="120.9" r=".51"/>
<circle cx="260.3" cy="98" r=".51"/>
</g>
<path d="M165.8 23.8l1.2 1.2M165.8 36.5l1.2 1.2M167 23.8l-1.2 1.2M167 36.5l-1.2 1.2M168.3 23.8l1.2 1.2M168.3 36.5l1.2 1.2M169.5 23.8l-1.2 1.2M169.5 36.5l-1.2 1.2" fill="none" stroke="#000084" stroke-width=".18"/>
<text font-size="2.8" fill="#840000" x="178" y="190.5">Title:</text>
<g font-size="2.1" fill="#840000">
<text x="178" y="184">Sheet: /</text>
<text x="178" y="186.7">File: Bauble.sch</text>
<text x="178" y="196.9">KiCad E.D.A. eeschema 5.1.10-88a1d61d5888ubuntu20.04.1</text>
<text x="178" y="194.1">Size: A4</text>
<text x="200" y="194.1">Date:</text>
<text x="263" y="194.1">Rev:</text>
<text x="263" y="196.9">Id: 1/1</text>
</g>
<g font-size="1.8" fill="#840000">
<text x="35" y="11.9">1</text>
<text x="85" y="11.9">2</text>
<text x="135" y="11.9">3</text>
<text x="185" y="11.9">4</text>
<text x="235" y="11.9">5</text>
<text x="285" y="11.9">6</text>
<text x="107.7" y="23" transform="rotate(-90 107.7 23)">1</text>
<text x="110.2" y="23" transform="rotate(-90 110.2 23)">2</text>
<text x="172.1" y="19.8" transform="rotate(-90 172.1 19.8)">RXD</text>
<text x="24.7" y="26.3">RXD</text>
<text x="24.9" y="28.8">TXD</text>
<text x="42.7" y="25.4">1</text>
<text x="42.7" y="27.9">2</text>
<text x="54.2" y="28.9">Raspberry Pi</text>
<text x="75.2" y="27.9">39</text>
<text x="75.2" y="25.4">40</text>
<text x="163.6" y="26.8" transform="rotate(-90 163.6 26.8)">1</text>
<text x="166.1" y="26.8" transform="rotate(-90 166.1 26.8)">3</text>
<text x="168.7" y="26.8" transform="rotate(-90 168.7 26.8)">5</text>
<text x="171.2" y="26.8" transform="rotate(-90 171.2 26.8)">7</text>
<text x="10.4" y="35.9">A</text>
<text x="25.2" y="33.9">LED1</text>
<text x="42.7" y="30.5">3</text>
<text x="42.7" y="33">4</text>
<text x="42.7" y="35.6">5</text>
<text x="75.2" y="35.6">36</text>
<text x="75.2" y="33">37</text>
<text x="75.2" y="30.5">38</text>
<text x="163.6" y="35.7" transform="rotate(-90 163.6 35.7)">2</text>
<text x="166.1" y="35.7" transform="rotate(-90 166.1 35.7)">4</text>
<text x="168.7" y="35.7" transform="rotate(-90 168.7 35.7)">6</text>
<text x="171.2" y="35.7" transform="rotate(-90 171.2 35.7)">8</text>
<text x="285.4" y="35.9">A</text>
<text x="25.2" y="36.4">LED2</text>
<text x="25.2" y="41.5">LED4</text>
<text x="25.2" y="39">LED3</text>
<text x="42.7" y="38.1">6</text>
<text x="42.7" y="40.6">7</text>
<text x="75.2" y="40.6">34</text>
<text x="75.2" y="38.1">35</text>
<text x="89.7" y="41.5">LIGHT</text>
<text x="148.1" y="36.4">LIGHT</text>
<text x="25.2" y="46.6">LED5</text>
<text x="42.7" y="43.2">8</text>
<text x="42.7" y="45.7">9</text>
<text x="75.2" y="45.7">32</text>
<text x="75.2" y="43.2">33</text>
<text x="89.7" y="46.6">SCL</text>
<text x="164.5" y="45.2" transform="rotate(-90 164.5 45.2)">TXD</text>
<text x="25.2" y="49.1">LED6</text>
<text x="25.2" y="51.7">LED7</text>
<text x="42.2" y="48.3">10</text>
<text x="42.2" y="50.8">11</text>
<text x="42.2" y="53.3">12</text>
<text x="75.2" y="53.3">29</text>
<text x="75.2" y="50.8">30</text>
<text x="75.2" y="48.3">31</text>
<text x="89.7" y="49.1">SDA</text>
<text x="174" y="53">LED15</text>
<text x="193.2" y="49.5">1</text>
<text x="193.2" y="52.1">2</text>
<text x="207.2" y="48.3">1</text>
<text x="207.2" y="50.8">2</text>
<text x="207.2" y="53.3">3</text>
<text x="242.3" y="53">LED5</text>
<text x="260.5" y="49.5">1</text>
<text x="260.5" y="52.1">2</text>
<text x="269.4" y="48.3">1</text>
<text x="269.4" y="50.8">2</text>
<text x="269.4" y="53.3">3</text>
<text x="25.2" y="59.3">LED9</text>
<text x="25.2" y="54.2">LED8</text>
<text x="42.2" y="55.9">13</text>
<text x="42.2" y="58.4">14</text>
<text x="75.2" y="58.4">27</text>
<text x="75.2" y="55.9">28</text>
<text x="89.7" y="59.3">LED20</text>
<text x="89.7" y="54.2">LED21</text>
<text x="174" y="55.5">LED14</text>
<text x="174" y="58">LED13</text>
<text x="193.2" y="54.6">3</text>
<text x="193.2" y="57.1">4</text>
<text x="193.2" y="59.7">5</text>
<text x="207.2" y="55.9">4</text>
<text x="207.2" y="58.4">5</text>
<text x="241.4" y="58">LED18</text>
<text x="242.3" y="55.5">LED6</text>
<text x="260.5" y="54.6">3</text>
<text x="260.5" y="57.1">4</text>
<text x="260.5" y="59.7">5</text>
<text x="269.4" y="55.9">4</text>
<text x="269.4" y="58.4">5</text>
<text x="24.2" y="64.4">LED11</text>
<text x="24.2" y="61.8">LED10</text>
<text x="42.2" y="61">15</text>
<text x="42.2" y="63.5">16</text>
<text x="75.2" y="63.5">25</text>
<text x="75.2" y="61">26</text>
<text x="89.7" y="61.8">LED19</text>
<text x="89.7" y="64.4">LED18</text>
<text x="174" y="60.6">LED12</text>
<text x="174" y="63.1">LED11</text>
<text x="175" y="65.7">LED2</text>
<text x="193.2" y="62.2">6</text>
<text x="193.2" y="64.8">7</text>
<text x="207.2" y="61">6</text>
<text x="207.2" y="63.5">7</text>
<text x="241.4" y="63.1">LED17</text>
<text x="242.3" y="60.6">LED7</text>
<text x="242.3" y="65.7">LED4</text>
<text x="260.5" y="62.2">6</text>
<text x="260.5" y="64.8">7</text>
<text x="269.4" y="61">6</text>
<text x="269.4" y="63.5">7</text>
<text x="24.2" y="66.9">LED12</text>
<text x="42.2" y="66">17</text>
<text x="42.2" y="68.6">18</text>
<text x="42.2" y="71.1">19</text>
<text x="75.2" y="71.1">22</text>
<text x="75.2" y="68.6">23</text>
<text x="75.2" y="66">24</text>
<text x="89.7" y="66.9">LED17</text>
<text x="174" y="70.7">LED21</text>
<text x="175" y="68.2">LED1</text>
<text x="193.2" y="67.3">8</text>
<text x="193.2" y="69.8">9</text>
<text x="206.7" y="71.1">10</text>
<text x="207.2" y="66">8</text>
<text x="207.2" y="68.6">9</text>
<text x="241.4" y="68.2">LED16</text>
<text x="242.3" y="70.7">LED3</text>
<text x="260.5" y="67.3">8</text>
<text x="260.5" y="69.8">9</text>
<text x="268.9" y="71.1">10</text>
<text x="269.4" y="66">8</text>
<text x="269.4" y="68.6">9</text>
<text x="24.2" y="74.5">LED14</text>
<text x="24.2" y="72">LED13</text>
<text x="42.2" y="73.7">20</text>
<text x="75.2" y="73.7">21</text>
<text x="89.7" y="72">LED16</text>
<text x="89.7" y="74.5">LED15</text>
<text x="174" y="73.3">LED20</text>
<text x="174" y="75.8">LED19</text>
<text x="192.7" y="72.4">10</text>
<text x="192.7" y="74.9">11</text>
<text x="192.7" y="77.5">12</text>
<text x="206.7" y="73.7">11</text>
<text x="206.7" y="76.2">12</text>
<text x="242.3" y="73.3">LED9</text>
<text x="260" y="72.4">10</text>
<text x="56.9" y="78.7" transform="rotate(-90 56.9 78.7)">41</text>
<text x="59.4" y="78.7" transform="rotate(-90 59.4 78.7)">42</text>
<text x="62" y="78.7" transform="rotate(-90 62 78.7)">43</text>
<text x="174" y="78.4">LED10</text>
<text x="10.4" y="85.9">B</text>
<text x="285.4" y="85.9">B</text>
<text x="15" y="94.9">LED1</text>
<text x="55.7" y="97.4">LED2</text>
<text x="96.3" y="98.7">LED3</text>
<text x="140.7" y="97.4">LED4</text>
<text x="181.4" y="97.4">LED5</text>
<text x="228.4" y="98.7">LED6</text>
<text x="16.3" y="121.5">LED7</text>
<text x="101.4" y="125.3">LED9</text>
<text x="143.6" y="125.3">LED10</text>
<text x="185.5" y="122.8">LED11</text>
<text x="229.9" y="125.3">LED12</text>
<text x="10.4" y="135.9">C</text>
<text x="285.4" y="135.9">C</text>
<text x="14" y="148.2">LED13</text>
<text x="182.9" y="148.2">LED17</text>
<text x="238.8" y="149.5">LED18</text>
<text x="58.5" y="150.7">LED14</text>
<text x="100.4" y="152">LED15</text>
<text x="139.8" y="153.3">LED16</text>
<text x="11.5" y="177.4">LED19</text>
<text x="55.9" y="178.7">LED20</text>
<text x="109.3" y="177.4">LED21</text>
<text x="10.4" y="185.9">D</text>
<text x="285.4" y="185.9">D</text>
<text x="35" y="199.9">1</text>
<text x="85" y="199.9">2</text>
<text x="135" y="199.9">3</text>
<text x="185" y="199.9">4</text>
<text x="235" y="199.9">5</text>
<text x="285" y="199.9">6</text>
</g>
<g font-size="1.8" fill="#008484">
<text x="57.8" y="21.9">Pico</text>
<text x="58.6" y="19.6">U1</text>
<text x="86.4" y="18.1">+5V</text>
<text x="112.9" y="21.6">J1</text>
<text x="113.6" y="23.9">Conn_01x02_Male</text>
<text x="135.5" y="19.4">+3V3</text>
<text x="45.5" y="26.3">GPIO0</text>
<text x="45.5" y="28.8">GPIO1</text>
<text x="69" y="26.3">VBUS</text>
<text x="69.2" y="28.8">VSYS</text>
<text x="116.9" y="29.6">+5V</text>
<text x="155.7" y="29.5">GND</text>
<text x="45.5" y="31.4">GND</text>
<text x="45.5" y="33.9">GPIO2</text>
<text x="67.3" y="33.9">3V3_EN</text>
<text x="70" y="31.4">GND</text>
<text x="96.1" y="30.8">+3V3</text>
<text x="106.1" y="34.5">GND</text>
<text x="139" y="32.6">R_PHOTO</text>
<text x="139.2" y="30.2">R27</text>
<text x="173.3" y="35.9">+3.3V</text>
<text x="173.9" y="30.2">J2</text>
<text x="174.9" y="32.6">Conn_02x04_Counter_Clockwise</text>
<text x="45.5" y="36.4">GPIO3</text>
<text x="45.5" y="39">GPIO4</text>
<text x="45.5" y="41.5">GPIO5</text>
<text x="61.7" y="41.5">GPIO28_ADC2</text>
<text x="64.4" y="39">ADC_VREF</text>
<text x="70.8" y="36.4">3V3</text>
<text x="84.5" y="37.1">GND</text>
<text x="139.2" y="41.7">R28</text>
<text x="182.9" y="39.7">+5V</text>
<text x="187.7" y="41.6">Conn_01x12_Female</text>
<text x="190.7" y="37.8">J3</text>
<text x="207.2" y="41.6">J5</text>
<text x="244.8" y="40.3">Conn_01x11_Female</text>
<text x="255.5" y="37.8">J4</text>
<text x="45.5" y="44.1">GND</text>
<text x="45.5" y="46.6">GPIO6</text>
<text x="61.7" y="46.6">GPIO27_ADC1</text>
<text x="68.7" y="44.1">AGND</text>
<text x="111.8" y="46.8">SW1</text>
<text x="139" y="44">R</text>
<text x="201.7" y="45.4">Conn_01x12_Female</text>
<text x="231.2" y="44.8">+5V</text>
<text x="265.2" y="46.7">Conn_01x11_Female</text>
<text x="272" y="44.1">J6</text>
<text x="45.5" y="49.1">GPIO7</text>
<text x="45.5" y="51.7">GPIO8</text>
<text x="61.7" y="49.1">GPIO26_ADC0</text>
<text x="70.1" y="51.7">RUN</text>
<text x="111.8" y="49.1">SW_Push</text>
<text x="45.5" y="54.2">GPIO9</text>
<text x="45.5" y="56.8">GND</text>
<text x="45.5" y="59.3">GPIO10</text>
<text x="67.5" y="59.3">GPIO21</text>
<text x="67.5" y="54.2">GPIO22</text>
<text x="70" y="56.8">GND</text>
<text x="135.3" y="54.9">GND</text>
<text x="45.5" y="61.8">GPIO11</text>
<text x="45.5" y="64.4">GPIO12</text>
<text x="67.5" y="64.4">GPIO19</text>
<text x="67.5" y="61.8">GPIO20</text>
<text x="45.5" y="66.9">GPIO13</text>
<text x="45.5" y="69.5">GND</text>
<text x="67.5" y="66.9">GPIO18</text>
<text x="70" y="69.5">GND</text>
<text x="45.5" y="72">GPIO14</text>
<text x="45.5" y="74.5">GPIO15</text>
<text x="57.8" y="75.4" transform="rotate(-90 57.8 75.4)">SWCLK</text>
<text x="60.3" y="75.4" transform="rotate(-90 60.3 75.4)">GND</text>
<text x="62.9" y="75.4" transform="rotate(-90 62.9 75.4)">SWDIO</text>
<text x="67.5" y="74.5">GPIO16</text>
<text x="67.5" y="72">GPIO17</text>
<text x="27.9" y="89.4">D1</text>
<text x="39.5" y="89.7">R1</text>
<text x="48.3" y="88">+5V</text>
<text x="27.3" y="91.7">LED</text>
<text x="40" y="92">R</text>
<text x="67.9" y="94.3">LED</text>
<text x="68.6" y="92">D2</text>
<text x="80.2" y="92.2">R2</text>
<text x="80.6" y="94.5">R</text>
<text x="89" y="90.5">+5V</text>
<text x="108.6" y="95.5">LED</text>
<text x="109.2" y="93.2">D3</text>
<text x="120.8" y="93.5">R3</text>
<text x="121.3" y="95.8">R</text>
<text x="129.6" y="91.8">+5V</text>
<text x="153" y="94.3">LED</text>
<text x="153.6" y="92">D4</text>
<text x="165.3" y="92.2">R4</text>
<text x="165.7" y="94.5">R</text>
<text x="174" y="90.5">+5V</text>
<text x="193.6" y="94.3">LED</text>
<text x="194.3" y="92">D5</text>
<text x="205.9" y="92.2">R5</text>
<text x="206.4" y="94.5">R</text>
<text x="214.7" y="90.5">+5V</text>
<text x="240.6" y="95.5">LED</text>
<text x="241.3" y="93.2">D6</text>
<text x="252.9" y="93.5">R6</text>
<text x="253.4" y="95.8">R</text>
<text x="261.7" y="91.8">+5V</text>
<text x="28.5" y="105.7">LED</text>
<text x="28.7" y="103.4">D31</text>
<text x="39" y="103.6">R31</text>
<text x="40" y="105.9">R</text>
<text x="69.3" y="105.9">D32</text>
<text x="79.7" y="106.2">R32</text>
<text x="110" y="107.2">D33</text>
<text x="120.3" y="107.4">R33</text>
<text x="154.4" y="105.9">D34</text>
<text x="164.7" y="106.2">R34</text>
<text x="195" y="105.9">D35</text>
<text x="205.4" y="106.2">R35</text>
<text x="242" y="107.2">D36</text>
<text x="252.4" y="107.4">R36</text>
<text x="69.2" y="108.2">LED</text>
<text x="80.6" y="108.5">R</text>
<text x="109.8" y="109.5">LED</text>
<text x="121.3" y="109.7">R</text>
<text x="154.3" y="108.2">LED</text>
<text x="165.7" y="108.5">R</text>
<text x="194.9" y="108.2">LED</text>
<text x="206.4" y="108.5">R</text>
<text x="241.9" y="109.5">LED</text>
<text x="253.4" y="109.7">R</text>
<text x="28.5" y="118.4">LED</text>
<text x="29.2" y="116.1">D7</text>
<text x="40.8" y="116.3">R7</text>
<text x="41.3" y="118.6">R</text>
<text x="49.6" y="114.6">+5V</text>
<text x="114.3" y="119.9">D9</text>
<text x="134.7" y="118.5">+5V</text>
<text x="156.9" y="119.9">D10</text>
<text x="177.9" y="118.5">+5V</text>
<text x="198.7" y="119.7">LED</text>
<text x="198.9" y="117.4">D11</text>
<text x="210.5" y="117.6">R11</text>
<text x="211.5" y="119.9">R</text>
<text x="219.8" y="115.9">+5V</text>
<text x="243.3" y="119.9">D12</text>
<text x="264.2" y="118.5">+5V</text>
<text x="113.6" y="122.2">LED</text>
<text x="125.9" y="120.1">R9</text>
<text x="126.4" y="122.4">R</text>
<text x="156.8" y="122.2">LED</text>
<text x="168.6" y="120.1">R10</text>
<text x="169.5" y="122.4">R</text>
<text x="243.2" y="122.2">LED</text>
<text x="254.9" y="120.1">R12</text>
<text x="255.9" y="122.4">R</text>
<text x="29.9" y="130.1">D37</text>
<text x="40.3" y="130.3">R37</text>
<text x="200.1" y="131.3">D41</text>
<text x="210.5" y="131.6">R41</text>
<text x="29.8" y="132.4">LED</text>
<text x="41.3" y="132.6">R</text>
<text x="114.9" y="136.2">LED</text>
<text x="115" y="133.9">D39</text>
<text x="125.4" y="134.1">R39</text>
<text x="126.4" y="136.4">R</text>
<text x="158.1" y="136.2">LED</text>
<text x="158.2" y="133.9">D40</text>
<text x="168.6" y="134.1">R40</text>
<text x="169.5" y="136.4">R</text>
<text x="200" y="133.6">LED</text>
<text x="211.5" y="133.9">R</text>
<text x="244.4" y="136.2">LED</text>
<text x="244.6" y="133.9">D42</text>
<text x="254.9" y="134.1">R42</text>
<text x="255.9" y="136.4">R</text>
<text x="27.4" y="142.8">D13</text>
<text x="39" y="143">R13</text>
<text x="48.3" y="141.3">+5V</text>
<text x="92.8" y="143.9">+5V</text>
<text x="196.3" y="142.8">D17</text>
<text x="207.9" y="143">R17</text>
<text x="217.2" y="141.3">+5V</text>
<text x="273.1" y="142.6">+5V</text>
<text x="27.3" y="145.1">LED</text>
<text x="40" y="145.3">R</text>
<text x="71.7" y="147.6">LED</text>
<text x="71.9" y="145.3">D14</text>
<text x="83.5" y="145.5">R14</text>
<text x="84.5" y="147.8">R</text>
<text x="113.6" y="148.9">LED</text>
<text x="113.8" y="146.6">D15</text>
<text x="125.4" y="146.8">R15</text>
<text x="126.4" y="149.1">R</text>
<text x="134.7" y="145.1">+5V</text>
<text x="153.1" y="147.8">D16</text>
<text x="164.7" y="148.1">R16</text>
<text x="174" y="146.4">+5V</text>
<text x="196.2" y="145.1">LED</text>
<text x="208.9" y="145.3">R</text>
<text x="252.1" y="146.3">LED</text>
<text x="252.2" y="144">D18</text>
<text x="263.8" y="144.3">R18</text>
<text x="264.8" y="146.6">R</text>
<text x="153" y="150.2">LED</text>
<text x="165.7" y="150.4">R</text>
<text x="28.5" y="159">LED</text>
<text x="28.7" y="156.7">D43</text>
<text x="39" y="157">R43</text>
<text x="40" y="159.3">R</text>
<text x="73" y="161.6">LED</text>
<text x="73.1" y="159.3">D44</text>
<text x="83.5" y="159.5">R44</text>
<text x="84.5" y="161.8">R</text>
<text x="115" y="160.5">D45</text>
<text x="125.4" y="160.8">R45</text>
<text x="154.4" y="161.8">D46</text>
<text x="197.5" y="159">LED</text>
<text x="197.6" y="156.7">D47</text>
<text x="207.9" y="157">R47</text>
<text x="208.9" y="159.3">R</text>
<text x="253.3" y="160.3">LED</text>
<text x="253.5" y="158">D48</text>
<text x="263.8" y="158.2">R48</text>
<text x="264.8" y="160.5">R</text>
<text x="114.9" y="162.9">LED</text>
<text x="126.4" y="163.1">R</text>
<text x="154.3" y="164.1">LED</text>
<text x="164.7" y="162">R46</text>
<text x="165.7" y="164.4">R</text>
<text x="24.9" y="172">D19</text>
<text x="36.5" y="172.2">R19</text>
<text x="45.8" y="170.5">+5V</text>
<text x="69.3" y="173.2">D20</text>
<text x="80.9" y="173.5">R20</text>
<text x="90.2" y="171.8">+5V</text>
<text x="122.7" y="172">D21</text>
<text x="134.3" y="172.2">R21</text>
<text x="143.6" y="170.5">+5V</text>
<text x="24.7" y="174.3">LED</text>
<text x="37.5" y="174.5">R</text>
<text x="69.2" y="175.6">LED</text>
<text x="81.9" y="175.8">R</text>
<text x="122.5" y="174.3">LED</text>
<text x="135.3" y="174.5">R</text>
<text x="26.1" y="185.9">D49</text>
<text x="123.9" y="185.9">D51</text>
<text x="26" y="188.3">LED</text>
<text x="36.5" y="186.2">R49</text>
<text x="37.5" y="188.5">R</text>
<text x="70.5" y="189.5">LED</text>
<text x="70.6" y="187.2">D50</text>
<text x="80.9" y="187.4">R50</text>
<text x="81.9" y="189.8">R</text>
<text x="123.8" y="188.3">LED</text>
<text x="134.3" y="186.2">R51</text>
<text x="135.3" y="188.5">R</text>
</g>
</svg>
